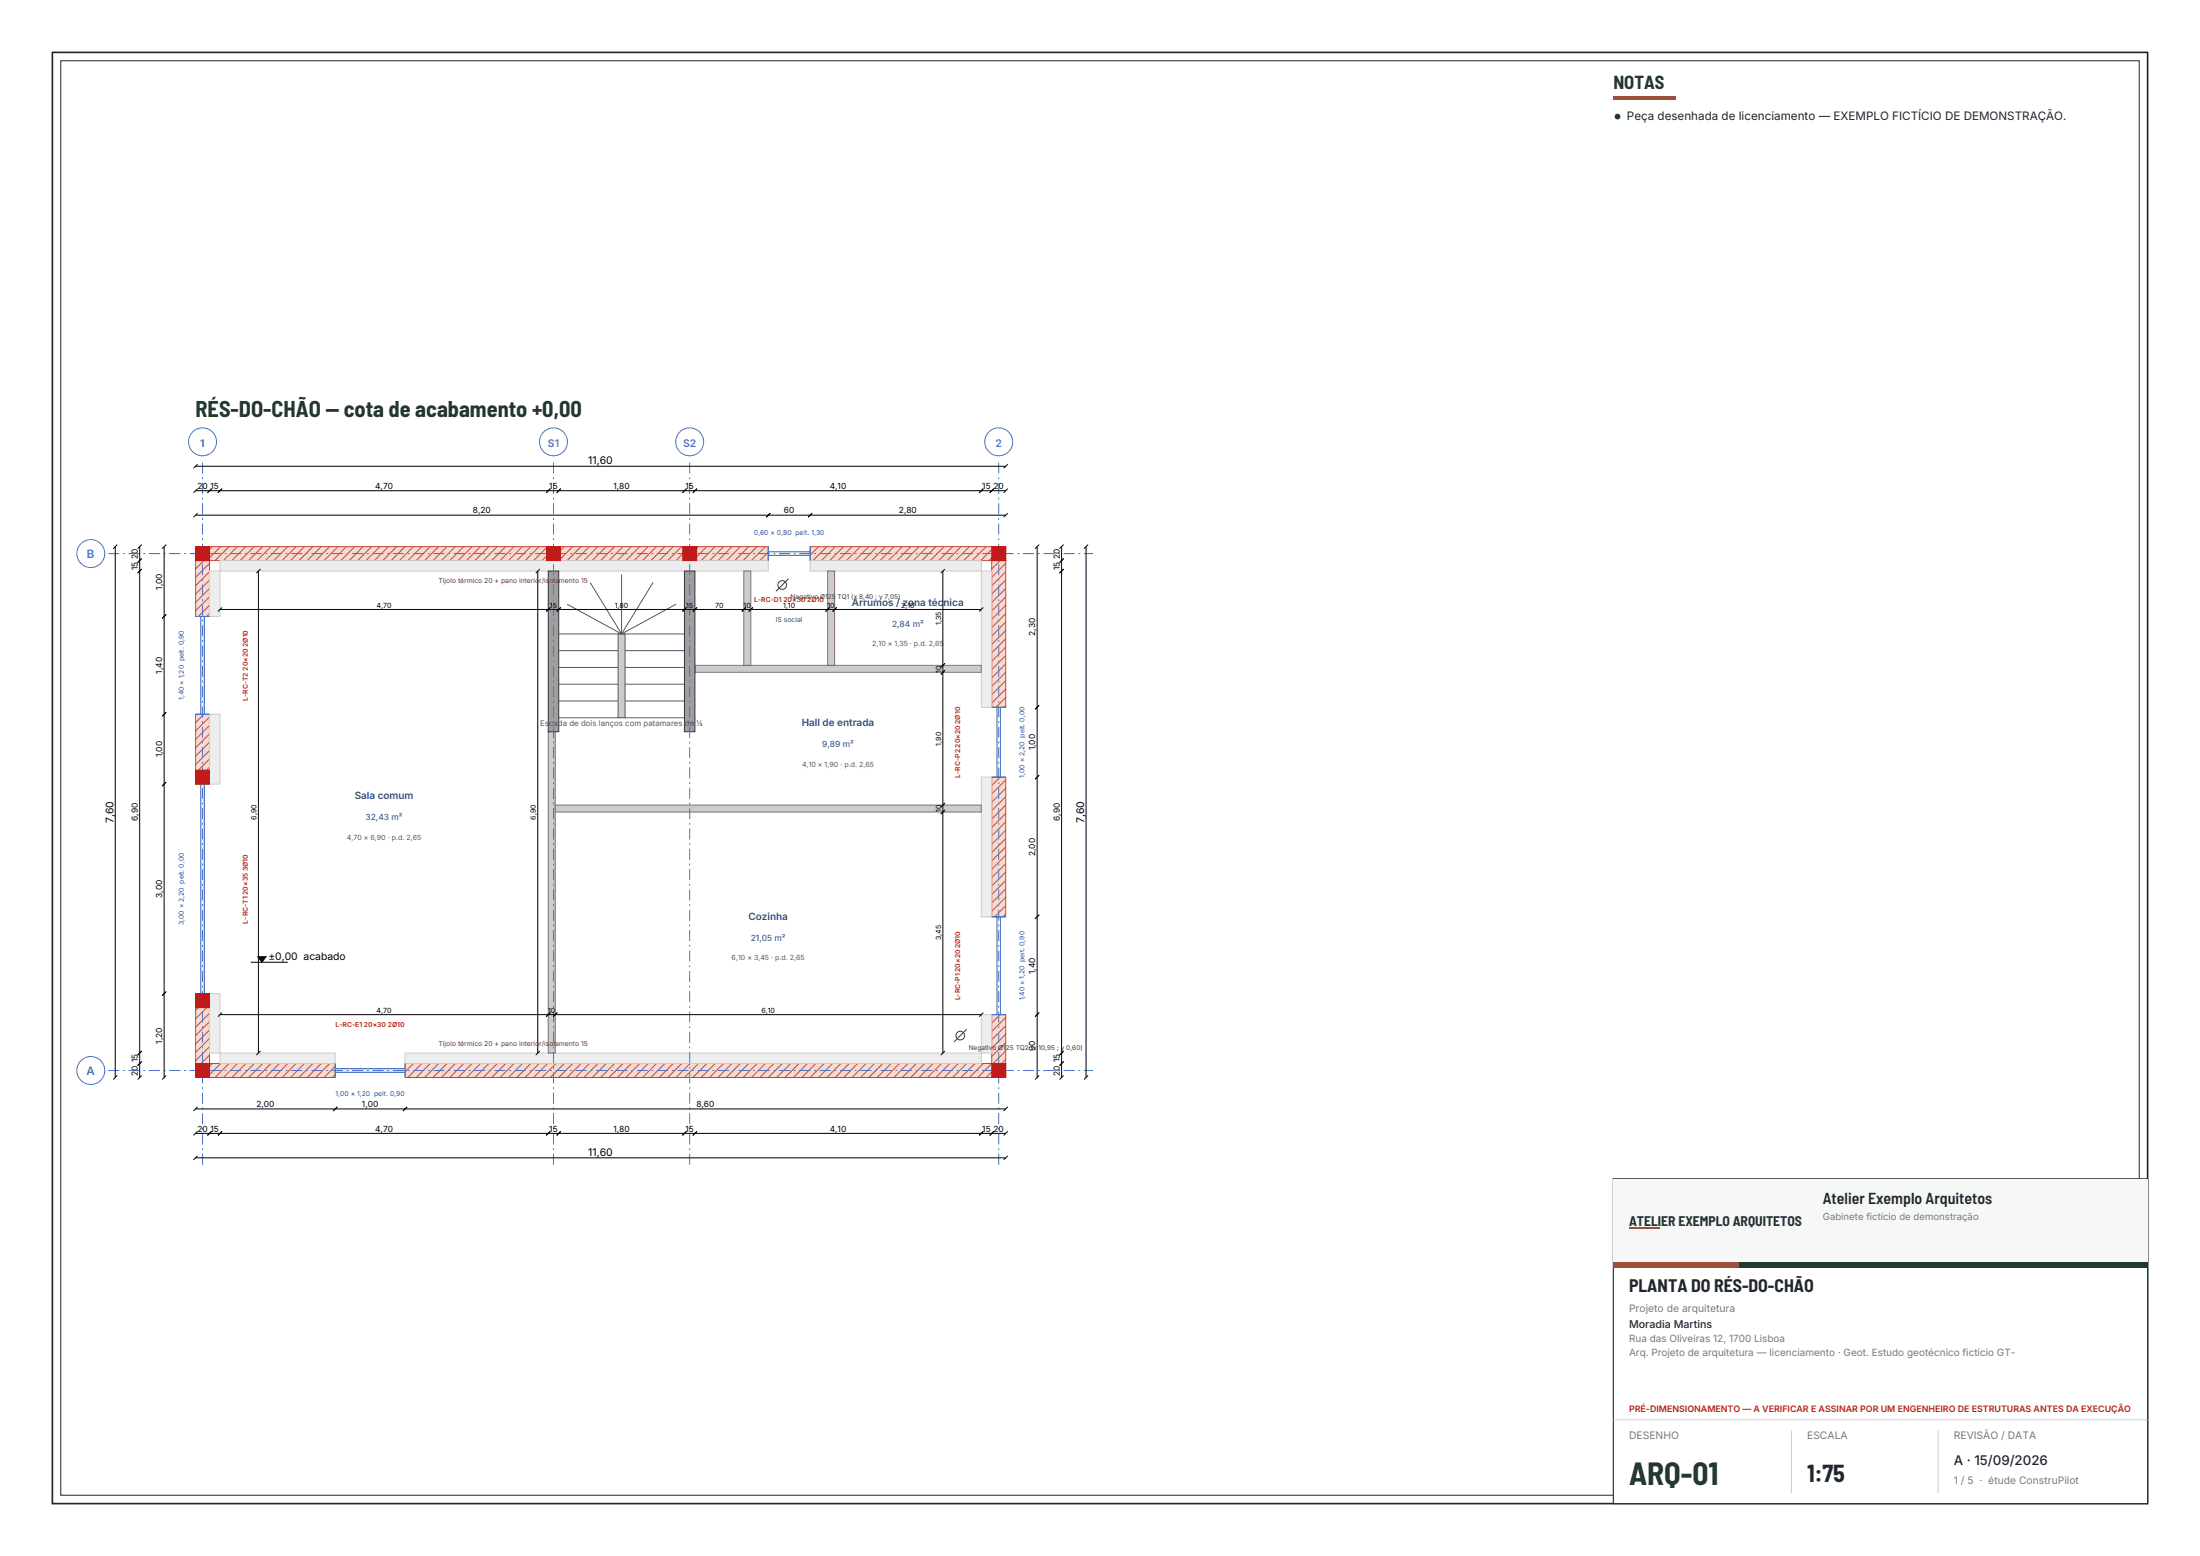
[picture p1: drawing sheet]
<svg xmlns="http://www.w3.org/2000/svg" width="420mm" height="297mm" viewBox="0 0 420 297" stroke-linecap="round" stroke-linejoin="round" font-family="sans-serif">
<path d="M37.3 203h26.7v2.7h-26.7z" fill-rule="evenodd" fill="#f7dbd1" stroke="#bf4d40" stroke-width=".19"/>
<g fill="none" stroke="#bf4d40" stroke-width=".19">
<path d="M37.3 203v.1M38.9 203l-1.6 1.6M40.5 203l-2.6 2.7M42.1 203l-2.6 2.7M43.7 203l-2.6 2.7M45.3 203l-2.6 2.7M46.9 203l-2.6 2.7M48.5 203l-2.6 2.7M50.1 203l-2.6 2.7M51.7 203l-2.6 2.7M53.3 203l-2.6 2.7M54.9 203l-2.6 2.7"/>
<path d="M56.5 203l-2.6 2.7M58.1 203l-2.6 2.7M59.7 203l-2.6 2.7M61.3 203l-2.6 2.7M62.9 203l-2.6 2.7M64.1 203.5l-2.2 2.2M64.1 205.1l-.6 .6"/>
</g>
<path d="M42 201h22v2h-22z" fill-rule="evenodd" fill="#ededed" stroke="#ccc" stroke-width=".19"/>
<path d="M77.3 203h114.7v2.7h-114.7z" fill-rule="evenodd" fill="#f7dbd1" stroke="#bf4d40" stroke-width=".19"/>
<g fill="none" stroke="#bf4d40" stroke-width=".19">
<path d="M77.3 203v.1M78.9 203l-1.6 1.7M80.5 203l-2.6 2.7M82.1 203l-2.6 2.7M83.7 203l-2.6 2.7M85.3 203l-2.6 2.7M86.9 203l-2.6 2.7M88.5 203l-2.6 2.7M90.1 203l-2.6 2.7M91.7 203l-2.6 2.7M93.3 203l-2.6 2.7M94.9 203l-2.6 2.7"/>
<path d="M96.5 203l-2.6 2.7M98.1 203l-2.6 2.7M99.7 203l-2.6 2.7M101.3 203l-2.6 2.7M102.9 203l-2.6 2.7M104.5 203l-2.6 2.7M106.1 203l-2.6 2.7M107.7 203l-2.6 2.7M109.3 203l-2.6 2.7M110.9 203l-2.6 2.7M112.5 203l-2.6 2.7M114.1 203l-2.6 2.7"/>
<path d="M115.7 203l-2.6 2.7M117.3 203l-2.6 2.7M118.9 203l-2.6 2.7M120.5 203l-2.6 2.7M122.1 203l-2.6 2.7M123.7 203l-2.6 2.7M125.3 203l-2.6 2.7M126.9 203l-2.6 2.7M128.5 203l-2.6 2.7M130.1 203l-2.6 2.7M131.7 203l-2.6 2.7M133.3 203l-2.6 2.7"/>
<path d="M134.9 203l-2.6 2.7M136.5 203l-2.6 2.7M138.1 203l-2.6 2.7M139.7 203l-2.6 2.7M141.3 203l-2.6 2.7M142.9 203l-2.6 2.7M144.5 203l-2.6 2.7M146.1 203l-2.6 2.7M147.7 203l-2.6 2.7M149.3 203l-2.6 2.7M150.9 203l-2.6 2.7M152.5 203l-2.6 2.7"/>
<path d="M154.1 203l-2.6 2.7M155.7 203l-2.6 2.7M157.3 203l-2.6 2.7M158.9 203l-2.6 2.7M160.5 203l-2.6 2.7M162.1 203l-2.6 2.7M163.7 203l-2.6 2.7M165.3 203l-2.6 2.7M166.9 203l-2.6 2.7M168.5 203l-2.6 2.7M170.1 203l-2.6 2.7M171.7 203l-2.6 2.7"/>
<path d="M173.3 203l-2.6 2.7M174.9 203l-2.6 2.7M176.5 203l-2.6 2.7M178.1 203l-2.6 2.7M179.7 203l-2.6 2.7M181.3 203l-2.6 2.7M182.9 203l-2.6 2.7M184.5 203l-2.6 2.7M186.1 203l-2.6 2.7M187.7 203l-2.6 2.7M189.3 203l-2.6 2.7M190.9 203l-2.6 2.7"/>
<path d="M192.1 203.5l-2.2 2.2M192.1 205.1l-.6 .6"/>
</g>
<path d="M77.3 201h110v2h-110z" fill-rule="evenodd" fill="#ededed" stroke="#ccc" stroke-width=".19"/>
<path d="M64 203v2.7M64 204.7h13.3M64 204h13.3M77.3 203v2.7" fill="none" stroke="#1a59cc" stroke-width=".19"/>
<path d="M37.3 104.3h109.4v2.7h-109.4z" fill-rule="evenodd" fill="#f7dbd1" stroke="#bf4d40" stroke-width=".19"/>
<g fill="none" stroke="#bf4d40" stroke-width=".19">
<path d="M37.3 104.3v.1M38.9 104.3l-1.6 1.7M40.5 104.3l-2.6 2.7M42.1 104.3l-2.6 2.7M43.7 104.3l-2.6 2.7M45.3 104.3l-2.6 2.7M46.9 104.3l-2.6 2.7M48.5 104.3l-2.6 2.7M50.1 104.3l-2.6 2.7M51.7 104.3l-2.6 2.7M53.3 104.3l-2.6 2.7M54.9 104.3l-2.6 2.7"/>
<path d="M56.5 104.3l-2.6 2.7M58.1 104.3l-2.6 2.7M59.7 104.3l-2.6 2.7M61.3 104.3l-2.6 2.7M62.9 104.3l-2.6 2.7M64.5 104.3l-2.6 2.7M66.1 104.3l-2.6 2.7M67.7 104.3l-2.6 2.7M69.3 104.3l-2.6 2.7M70.9 104.3l-2.6 2.7M72.5 104.3l-2.6 2.7M74.1 104.3l-2.6 2.7"/>
<path d="M75.7 104.3l-2.6 2.7M77.3 104.3l-2.6 2.7M78.9 104.3l-2.6 2.7M80.5 104.3l-2.6 2.7M82.1 104.3l-2.6 2.7M83.7 104.3l-2.6 2.7M85.3 104.3l-2.6 2.7M86.9 104.3l-2.6 2.7M88.5 104.3l-2.6 2.7M90.1 104.3l-2.6 2.7M91.7 104.3l-2.6 2.7M93.3 104.3l-2.6 2.7"/>
<path d="M94.9 104.3l-2.6 2.7M96.5 104.3l-2.6 2.7M98.1 104.3l-2.6 2.7M99.7 104.3l-2.6 2.7M101.3 104.3l-2.6 2.7M102.9 104.3l-2.6 2.7M104.5 104.3l-2.6 2.7M106.1 104.3l-2.6 2.7M107.7 104.3l-2.6 2.7M109.3 104.3l-2.6 2.7M110.9 104.3l-2.6 2.7M112.5 104.3l-2.6 2.7"/>
<path d="M114.1 104.3l-2.6 2.7M115.7 104.3l-2.6 2.7M117.3 104.3l-2.6 2.7M118.9 104.3l-2.6 2.7M120.5 104.3l-2.6 2.7M122.1 104.3l-2.6 2.7M123.7 104.3l-2.6 2.7M125.3 104.3l-2.6 2.7M126.9 104.3l-2.6 2.7M128.5 104.3l-2.6 2.7M130.1 104.3l-2.6 2.7M131.7 104.3l-2.6 2.7"/>
<path d="M133.3 104.3l-2.6 2.7M134.9 104.3l-2.6 2.7M136.5 104.3l-2.6 2.7M138.1 104.3l-2.6 2.7M139.7 104.3l-2.6 2.7M141.3 104.3l-2.6 2.7M142.9 104.3l-2.6 2.7M144.5 104.3l-2.6 2.7M146.1 104.3l-2.6 2.7M146.7 105.3l-1.6 1.7M146.7 106.9v.1"/>
</g>
<path d="M42 107h104.7v2h-104.7z" fill-rule="evenodd" fill="#ededed" stroke="#ccc" stroke-width=".19"/>
<path d="M154.7 104.3h37.3v2.7h-37.3z" fill-rule="evenodd" fill="#f7dbd1" stroke="#bf4d40" stroke-width=".19"/>
<g fill="none" stroke="#bf4d40" stroke-width=".19">
<path d="M154.7 104.3l-.1 .1M156.3 104.3l-1.7 1.7M157.9 104.3l-2.7 2.7M159.5 104.3l-2.7 2.7M161.1 104.3l-2.7 2.7M162.7 104.3l-2.7 2.7M164.3 104.3l-2.7 2.7M165.9 104.3l-2.7 2.7M167.5 104.3l-2.7 2.7M169.1 104.3l-2.7 2.7M170.7 104.3l-2.7 2.7M172.3 104.3l-2.7 2.7"/>
<path d="M173.9 104.3l-2.7 2.7M175.5 104.3l-2.7 2.7M177.1 104.3l-2.7 2.7M178.7 104.3l-2.7 2.7M180.3 104.3l-2.7 2.7M181.9 104.3l-2.7 2.7M183.5 104.3l-2.7 2.7M185.1 104.3l-2.7 2.7M186.7 104.3l-2.7 2.7M188.3 104.3l-2.7 2.7M189.9 104.3l-2.7 2.7M191.5 104.3l-2.7 2.7"/>
<path d="M192.1 105.3l-1.7 1.7M192.1 106.9l-.1 .1"/>
</g>
<path d="M154.7 107h32.6v2h-32.6z" fill-rule="evenodd" fill="#ededed" stroke="#ccc" stroke-width=".19"/>
<path d="M146.7 104.3v2.7M146.7 106h8M146.7 105.3h8M154.7 104.3v2.7" fill="none" stroke="#1a59cc" stroke-width=".19"/>
<path d="M37.3 189.7h2.7v13.3h-2.7z" fill-rule="evenodd" fill="#f7dbd1" stroke="#bf4d40" stroke-width=".19"/>
<path d="M37.3 189.7h.1M38.9 189.7l-1.6 1.6M40.1 190.1l-2.8 2.8M40.1 191.7l-2.8 2.8M40.1 193.3l-2.8 2.8M40.1 194.9l-2.8 2.8M40.1 196.5l-2.8 2.8M40.1 198.1l-2.8 2.8M40.1 199.7l-2.8 2.8M40.1 201.3l-1.7 1.7M40.1 202.9l-.1 .1" fill="none" stroke="#bf4d40" stroke-width=".19"/>
<path d="M40 189.7h2v11.3h-2z" fill-rule="evenodd" fill="#ededed" stroke="#ccc" stroke-width=".19"/>
<path d="M37.3 136.3h2.7v13.4h-2.7z" fill-rule="evenodd" fill="#f7dbd1" stroke="#bf4d40" stroke-width=".19"/>
<path d="M37.3 136.3v.1M38.9 136.3l-1.6 1.7M40.1 136.8l-2.8 2.8M40.1 138.4l-2.8 2.8M40.1 140l-2.8 2.8M40.1 141.6l-2.8 2.8M40.1 143.2l-2.8 2.8M40.1 144.8l-2.8 2.8M40.1 146.4l-2.8 2.8M40.1 148l-1.7 1.7M40.1 149.6l-.1 .1" fill="none" stroke="#bf4d40" stroke-width=".19"/>
<path d="M40 136.3h2v13.4h-2z" fill-rule="evenodd" fill="#ededed" stroke="#ccc" stroke-width=".19"/>
<path d="M37.3 107h2.7v10.7h-2.7z" fill-rule="evenodd" fill="#f7dbd1" stroke="#bf4d40" stroke-width=".19"/>
<path d="M37.3 107h.1M38.9 107l-1.6 1.6M40.1 107.5l-2.8 2.7M40.1 109.1l-2.8 2.7M40.1 110.7l-2.8 2.7M40.1 112.3l-2.8 2.7M40.1 113.9l-2.8 2.7M40.1 115.5l-2.2 2.2M40.1 117.1l-.6 .6" fill="none" stroke="#bf4d40" stroke-width=".19"/>
<path d="M40 109h2v8.7h-2z" fill-rule="evenodd" fill="#ededed" stroke="#ccc" stroke-width=".19"/>
<path d="M37.3 117.7h2.7M38.3 117.7v18.6M39 117.7v18.6M37.3 136.3h2.7M37.3 149.7h2.7M38.3 149.7v40M39 149.7v40M37.3 189.7h2.7" fill="none" stroke="#1a59cc" stroke-width=".19"/>
<path d="M189.3 193.7h2.7v9.3h-2.7z" fill-rule="evenodd" fill="#f7dbd1" stroke="#bf4d40" stroke-width=".19"/>
<path d="M189.3 193.7h.1M190.9 193.7l-1.6 1.6M192 194.2l-2.7 2.7M192 195.8l-2.7 2.7M192 197.4l-2.7 2.7M192 199l-2.7 2.7M192 200.6l-2.4 2.4M192 202.2l-.8 .8" fill="none" stroke="#bf4d40" stroke-width=".19"/>
<path d="M187.3 193.7h2v7.3h-2z" fill-rule="evenodd" fill="#ededed" stroke="#ccc" stroke-width=".19"/>
<path d="M189.3 148.3h2.7v26.7h-2.7z" fill-rule="evenodd" fill="#f7dbd1" stroke="#bf4d40" stroke-width=".19"/>
<g fill="none" stroke="#bf4d40" stroke-width=".19">
<path d="M189.3 148.3v.1M190.9 148.3l-1.6 1.7M192 148.8l-2.7 2.8M192 150.4l-2.7 2.8M192 152l-2.7 2.8M192 153.6l-2.7 2.8M192 155.2l-2.7 2.8M192 156.8l-2.7 2.8M192 158.4l-2.7 2.8M192 160l-2.7 2.8M192 161.6l-2.7 2.8M192 163.2l-2.7 2.8"/>
<path d="M192 164.8l-2.7 2.8M192 166.4l-2.7 2.8M192 168l-2.7 2.8M192 169.6l-2.7 2.8M192 171.2l-2.7 2.8M192 172.8l-2.1 2.2M192 174.4l-.5 .6"/>
</g>
<path d="M187.3 148.3h2v26.7h-2z" fill-rule="evenodd" fill="#ededed" stroke="#ccc" stroke-width=".19"/>
<path d="M189.3 107h2.7v28h-2.7z" fill-rule="evenodd" fill="#f7dbd1" stroke="#bf4d40" stroke-width=".19"/>
<g fill="none" stroke="#bf4d40" stroke-width=".19">
<path d="M189.3 107h.1M190.9 107l-1.6 1.6M192 107.5l-2.7 2.8M192 109.1l-2.7 2.8M192 110.7l-2.7 2.8M192 112.3l-2.7 2.8M192 113.9l-2.7 2.8M192 115.5l-2.7 2.8M192 117.1l-2.7 2.8M192 118.7l-2.7 2.8M192 120.3l-2.7 2.8M192 121.9l-2.7 2.8"/>
<path d="M192 123.5l-2.7 2.8M192 125.1l-2.7 2.8M192 126.7l-2.7 2.8M192 128.3l-2.7 2.8M192 129.9l-2.7 2.8M192 131.5l-2.7 2.8M192 133.1l-1.9 1.9M192 134.7l-.3 .3"/>
</g>
<path d="M187.3 109h2v26h-2z" fill-rule="evenodd" fill="#ededed" stroke="#ccc" stroke-width=".19"/>
<path d="M189.3 135h2.7M190.3 135v13.3M191 135v13.3M189.3 148.3h2.7M189.3 175h2.7M190.3 175v18.7M191 175v18.7M189.3 193.7h2.7" fill="none" stroke="#1a59cc" stroke-width=".19"/>
<g fill="#ccc" stroke="#737373" stroke-width=".19">
<path d="M104.7 139.7h1.3v61.3h-1.3z" fill-rule="evenodd"/>
<path d="M106 153.7h81.3v1.3h-81.3z" fill-rule="evenodd"/>
<path d="M132.7 127h54.6v1.3h-54.6z" fill-rule="evenodd"/>
<path d="M142 109h1.3v18h-1.3z" fill-rule="evenodd"/>
<path d="M158 109h1.3v18h-1.3z" fill-rule="evenodd"/>
</g>
<g fill="#9e9ea3" stroke="#333338" stroke-width=".19">
<path d="M104.7 109h2v30.7h-2z" fill-rule="evenodd"/>
<path d="M130.7 109h2v30.7h-2z" fill-rule="evenodd"/>
</g>
<path d="M118 121h1.3v16h-1.3z" fill-rule="evenodd" fill="#ccc" stroke="#595959" stroke-width=".19"/>
<g fill="none" stroke="#595959" stroke-width=".19">
<path d="M108.3 115.3l10.4 5.7M112.7 111.2l6 9.8M118.7 109.7v11.3M124.7 111.2l-6 9.8M129.1 115.3l-10.4 5.7M106.7 137h11.3M106.7 133.8h11.3M106.7 130.6h11.3M106.7 127.4h11.3M106.7 124.2h11.3M106.7 121h24M119.3 137h11.4"/>
<path d="M119.3 133.8h11.4M119.3 130.6h11.4M119.3 127.4h11.4M119.3 124.2h11.4"/>
</g>
<path d="M20.7 105.7h188M20.7 204.3h188M38.7 222.3v-134.6M105.7 222.3v-134.6M131.7 222.3v-134.6M190.7 222.3v-134.6" fill="none" stroke="#4d73cc" stroke-width=".19" stroke-dasharray="2.1 .7 .4 .7" stroke-linecap="butt"/>
<g fill="none" stroke="#4d73cc" stroke-width=".19">
<circle cx="38.7" cy="84.3" r="2.67"/>
<circle cx="105.7" cy="84.3" r="2.67"/>
<circle cx="131.7" cy="84.3" r="2.67"/>
<circle cx="190.7" cy="84.3" r="2.67"/>
<circle cx="17.3" cy="105.7" r="2.67"/>
<circle cx="17.3" cy="204.3" r="2.67"/>
</g>
<g fill="none" stroke="#000" stroke-width=".19">
<path d="M37.3 98.3h154.7M37.3 93.7h154.7M37.3 89h154.7M37.7 97.9l-.8 .8M37.7 93.3l-.8 .8M37.7 88.6l-.8 .8M40.4 93.3l-.8 .8M42.4 93.3l-.8 .8M105.1 93.3l-.8 .8M107.1 93.3l-.8 .8M131.1 93.3l-.8 .8M133.1 93.3l-.8 .8"/>
<path d="M147.1 97.9l-.8 .8M155.1 97.9l-.8 .8M187.7 93.3l-.8 .8M189.7 93.3l-.8 .8M192.4 97.9l-.8 .8M192.4 88.6l-.8 .8M192.4 93.3l-.8 .8M22 104.3v101.4M22.4 103.9l-.8 .8M26.7 104.3v101.4M27.1 108.6l-.8 .8M27.1 103.9l-.8 .8"/>
<path d="M27.1 106.6l-.8 .8M31.3 104.3v101.4M31.7 103.9l-.8 .8M31.7 117.3l-.8 .8M42 116.3h145.3M42.4 115.9l-.8 .8M49.3 109v92M49.7 108.6l-.8 .8M102.7 109v92M103.1 108.6l-.8 .8M105.1 115.9l-.8 .8M107.1 115.9l-.8 .8"/>
<path d="M131.1 115.9l-.8 .8M133.1 115.9l-.8 .8M142.4 115.9l-.8 .8M143.7 115.9l-.8 .8M158.4 115.9l-.8 .8M159.7 115.9l-.8 .8M180 109v92M180.4 108.6l-.8 .8M187.7 115.9l-.8 .8M198 104.3v101.4M198.4 103.9l-.8 .8M202.7 104.3v101.4"/>
<path d="M203.1 108.6l-.8 .8M203.1 106.6l-.8 .8M203.1 103.9l-.8 .8M207.3 104.3v101.4M207.7 103.9l-.8 .8M31.7 135.9l-.8 .8M180.4 126.6l-.8 .8M180.4 127.9l-.8 .8M198.4 134.6l-.8 .8M31.7 149.3l-.8 .8M180.4 154.6l-.8 .8M180.4 153.3l-.8 .8"/>
<path d="M198.4 147.9l-.8 .8M198.4 174.6l-.8 .8M31.7 189.3l-.8 .8M42 193.7h145.3M42.4 193.3l-.8 .8M47.9 183.7h7M105.1 193.3l-.8 .8M106.4 193.3l-.8 .8M187.7 193.3l-.8 .8M198.4 193.3l-.8 .8M22.4 205.3l-.8 .8M27.1 205.3l-.8 .8"/>
<path d="M27.1 202.6l-.8 .8M27.1 200.6l-.8 .8M31.7 205.3l-.8 .8M37.3 211.7h154.7M37.3 216.3h154.7M37.7 211.3l-.8 .8M37.7 215.9l-.8 .8M40.4 215.9l-.8 .8M42.4 215.9l-.8 .8M49.7 200.6l-.8 .8M64.4 211.3l-.8 .8M77.7 211.3l-.8 .8"/>
<path d="M103.1 200.6l-.8 .8M105.1 215.9l-.8 .8M107.1 215.9l-.8 .8M131.1 215.9l-.8 .8M133.1 215.9l-.8 .8M180.4 200.6l-.8 .8M187.7 215.9l-.8 .8M189.7 215.9l-.8 .8M192.4 211.3l-.8 .8M192.4 215.9l-.8 .8M198.4 205.3l-.8 .8M203.1 202.6l-.8 .8"/>
<path d="M203.1 205.3l-.8 .8M203.1 200.6l-.8 .8M207.7 205.3l-.8 .8M37.3 221h154.7M37.7 220.6l-.8 .8M192.4 220.6l-.8 .8"/>
</g>
<path d="M49.2 182.6h1.6l-.8 1.1z" fill="#000" stroke="#000" stroke-width=".19"/>
<g fill="#bf1a1a" stroke="#cc1a1a" stroke-width=".19">
<path d="M37.3 203h2.7v2.7h-2.7z" fill-rule="evenodd"/>
<path d="M189.3 203h2.7v2.7h-2.7z" fill-rule="evenodd"/>
<path d="M37.3 104.3h2.7v2.7h-2.7z" fill-rule="evenodd"/>
<path d="M189.3 104.3h2.7v2.7h-2.7z" fill-rule="evenodd"/>
<path d="M37.3 189.7h2.7v2.6h-2.7z" fill-rule="evenodd"/>
<path d="M37.3 147h2.7v2.7h-2.7z" fill-rule="evenodd"/>
<path d="M104.3 104.3h2.7v2.7h-2.7z" fill-rule="evenodd"/>
<path d="M130.3 104.3h2.7v2.7h-2.7z" fill-rule="evenodd"/>
</g>
<circle cx="149.3" cy="111.7" r=".83" fill="#fff" stroke="#59401a" stroke-width=".19"/>
<path d="M150.5 110.5l-2.4 2.4" fill="none" stroke="#59401a" stroke-width=".19"/>
<circle cx="183.3" cy="197.7" r=".83" fill="#fff" stroke="#59401a" stroke-width=".19"/>
<path d="M184.5 196.5l-2.4 2.4" fill="none" stroke="#59401a" stroke-width=".19"/>
<path d="M10 10h400v277h-400z" fill="none" stroke="#21262e" stroke-width=".32"/>
<path d="M11.6 11.6h396.8v273.8h-396.8z" fill="none" stroke="#21262e" stroke-width=".19"/>
<path d="M308 225h102v62h-102z" fill-rule="evenodd" fill="#fff" stroke="#21262e" stroke-width=".21"/>
<path d="M308 225h102v16h-102z" fill-rule="evenodd" fill="#f6f7f7"/>
<path d="M311 234.4h5.7" fill="none" stroke="#875133" stroke-width=".21"/>
<path d="M308 241h102v1.1h-102z" fill-rule="evenodd" fill="#203b2d"/>
<path d="M308 241h24v1.1h-24z" fill-rule="evenodd" fill="#875133"/>
<path d="M308 271h102M342 273v12M370 273v12" fill="none" stroke="#cccfd4" stroke-width=".19"/>
<path d="M308 18.3h12v.7h-12z" fill-rule="evenodd" fill="#875133"/>
<circle cx="308.8" cy="22.3" r=".55" fill="#203b2d"/>
<text font-size="6" fill="#203b2d" x="311" y="283.4">ARQ-01</text>
<text font-size="4.6" fill="#21262e" x="345" y="282.8">1:75</text>
<text font-size="4.3" fill="#203b2d" x="37.3" y="79.7">RÉS-DO-CHÃO — cota de acabamento +0,00</text>
<text font-size="3.5" fill="#203b2d" x="308" y="17">NOTAS</text>
<text font-size="3.4" fill="#21262e" x="311" y="246.6">PLANTA DO RÉS-DO-CHÃO</text>
<text font-size="3" fill="#21262e" x="348" y="229.8">Atelier Exemplo Arquitetos</text>
<text font-size="2.6" fill="#203b2d" x="311" y="233.9">ATELIER EXEMPLO ARQUITETOS</text>
<text font-size="2.5" fill="#21262e" x="373" y="279.6">A · 15/09/2026</text>
<text font-size="2.2" fill="#21262e" x="310.6" y="23">Peça desenhada de licenciamento — EXEMPLO FICTÍCIO DE DEMONSTRAÇÃO.</text>
<g font-size="2.2" fill="#4d73cc">
<text x="16.6" y="106.6">B</text>
<text x="16.5" y="205.3">A</text>
</g>
<g font-size="2" fill="#4d73cc">
<text x="38.2" y="85.3">1</text>
<text x="104.6" y="85.3">S1</text>
<text x="130.4" y="85.3">S2</text>
<text x="190" y="85.3">2</text>
</g>
<g font-size="2">
<text x="112.3" y="88.6">11,60</text>
<text x="21.6" y="157.1" transform="rotate(-90 21.6 157.1)">7,60</text>
<text x="207" y="157.1" transform="rotate(-90 207 157.1)">7,60</text>
<text x="51.2" y="183.2">±0,00 acabado</text>
<text x="112.3" y="220.6">11,60</text>
</g>
<g font-size="2" fill="#737880">
<text x="311" y="250.5">Projeto de arquitetura</text>
<text x="311" y="274.6">DESENHO</text>
<text x="345" y="274.6">ESCALA</text>
<text x="373" y="274.6">REVISÃO / DATA</text>
<text x="373" y="283.2">1 / 5 · étude ConstruPilot</text>
</g>
<text font-size="2" fill="#21262e" x="311" y="253.5">Moradia Martins</text>
<g font-size="1.9" fill="#26408c">
<text x="162.6" y="115.6">Arrumos / zona técnica</text>
<text x="153.1" y="138.6">Hall de entrada</text>
<text x="67.7" y="152.6">Sala comum</text>
<text x="142.9" y="175.6">Cozinha</text>
</g>
<g font-size="1.9" fill="#737880">
<text x="311" y="256.2">Rua das Oliveiras 12, 1700 Lisboa</text>
<text x="311" y="258.9">Arq. Projeto de arquitetura — licenciamento · Geot. Estudo geotécnico fictício GT-</text>
</g>
<text font-size="1.8" fill="#737880" x="348" y="232.9">Gabinete fictício de demonstração</text>
<text font-size="1.7" fill="#b31f1a" x="311" y="269.6">PRÉ-DIMENSIONAMENTO — A VERIFICAR E ASSINAR POR UM ENGENHEIRO DE ESTRUTURAS ANTES DA EXECUÇÃO</text>
<g font-size="1.6">
<text x="37.7" y="93.3">20</text>
<text x="40.2" y="93.3">15</text>
<text x="71.6" y="93.3">4,70</text>
<text x="104.9" y="93.3">15</text>
<text x="117.1" y="93.3">1,80</text>
<text x="130.9" y="93.3">15</text>
<text x="158.4" y="93.3">4,10</text>
<text x="187.5" y="93.3">15</text>
<text x="189.7" y="93.3">20</text>
<text x="90.3" y="98">8,20</text>
<text x="149.7" y="98">60</text>
<text x="171.6" y="98">2,80</text>
<text x="26.3" y="106.7" transform="rotate(-90 26.3 106.7)">20</text>
<text x="202.3" y="106.7" transform="rotate(-90 202.3 106.7)">20</text>
<text x="26.3" y="108.8" transform="rotate(-90 26.3 108.8)">15</text>
<text x="31" y="112.6" transform="rotate(-90 31 112.6)">1,00</text>
<text x="202.3" y="108.8" transform="rotate(-90 202.3 108.8)">15</text>
<text x="197.6" y="121.4" transform="rotate(-90 197.6 121.4)">2,30</text>
<text x="31" y="128.6" transform="rotate(-90 31 128.6)">1,40</text>
<text x="197.6" y="143.2" transform="rotate(-90 197.6 143.2)">1,00</text>
<text x="31" y="144.6" transform="rotate(-90 31 144.6)">1,00</text>
<text x="26.3" y="156.7" transform="rotate(-90 26.3 156.7)">6,90</text>
<text x="202.3" y="156.7" transform="rotate(-90 202.3 156.7)">6,90</text>
<text x="197.6" y="163.4" transform="rotate(-90 197.6 163.4)">2,00</text>
<text x="31" y="171.4" transform="rotate(-90 31 171.4)">3,00</text>
<text x="197.6" y="185.9" transform="rotate(-90 197.6 185.9)">1,40</text>
<text x="26.3" y="202.8" transform="rotate(-90 26.3 202.8)">15</text>
<text x="31" y="199.2" transform="rotate(-90 31 199.2)">1,20</text>
<text x="197.6" y="200.7" transform="rotate(-90 197.6 200.7)">90</text>
<text x="202.3" y="202.8" transform="rotate(-90 202.3 202.8)">15</text>
<text x="26.3" y="205.3" transform="rotate(-90 26.3 205.3)">20</text>
<text x="202.3" y="205.3" transform="rotate(-90 202.3 205.3)">20</text>
<text x="37.7" y="216">20</text>
<text x="40.2" y="216">15</text>
<text x="48.9" y="211.3">2,00</text>
<text x="69.1" y="211.3">1,00</text>
<text x="71.6" y="216">4,70</text>
<text x="104.9" y="216">15</text>
<text x="117.1" y="216">1,80</text>
<text x="130.9" y="216">15</text>
<text x="132.9" y="211.3">8,60</text>
<text x="158.4" y="216">4,10</text>
<text x="187.5" y="216">15</text>
<text x="189.7" y="216">20</text>
</g>
<g font-size="1.6" fill="#26408c">
<text x="170.3" y="119.6">2,84 m²</text>
<text x="157" y="142.6">9,89 m²</text>
<text x="69.8" y="156.6">32,43 m²</text>
<text x="143.3" y="179.6">21,05 m²</text>
</g>
<text font-size="1.5" fill="#595959" x="103.1" y="138.6">Escada de dois lanços com patamares de ¼</text>
<g font-size="1.4">
<text x="71.9" y="116">4,70</text>
<text x="105" y="116">15</text>
<text x="117.4" y="116">1,80</text>
<text x="131" y="116">15</text>
<text x="136.5" y="116">70</text>
<text x="142" y="116">10</text>
<text x="149.5" y="116">1,10</text>
<text x="158" y="116">10</text>
<text x="172" y="116">2,10</text>
<text x="179.6" y="119.3" transform="rotate(-90 179.6 119.3)">1,35</text>
<text x="179.6" y="128.4" transform="rotate(-90 179.6 128.4)">10</text>
<text x="179.6" y="142.3" transform="rotate(-90 179.6 142.3)">1,90</text>
<text x="179.6" y="155" transform="rotate(-90 179.6 155)">10</text>
<text x="49" y="156.5" transform="rotate(-90 49 156.5)">6,90</text>
<text x="102.3" y="156.5" transform="rotate(-90 102.3 156.5)">6,90</text>
<text x="179.6" y="179.4" transform="rotate(-90 179.6 179.4)">3,45</text>
<text x="71.9" y="193.3">4,70</text>
<text x="104.6" y="193.3">10</text>
<text x="145.4" y="193.3">6,10</text>
</g>
<g font-size="1.4" fill="#595959">
<text x="166.5" y="123.3">2,10 × 1,35 · p.d. 2,65</text>
<text x="153.1" y="146.3">4,10 × 1,90 · p.d. 2,65</text>
<text x="66.2" y="160.3">4,70 × 6,90 · p.d. 2,65</text>
<text x="139.7" y="183.3">6,10 × 3,45 · p.d. 2,65</text>
</g>
<g font-size="1.3" fill="#1a59cc">
<text x="143.9" y="102.1">0,60 × 0,80 peit. 1,30</text>
<text x="35.1" y="133.6" transform="rotate(-90 35.1 133.6)">1,40 × 1,20 peit. 0,90</text>
<text x="195.6" y="148.4" transform="rotate(-90 195.6 148.4)">1,00 × 2,20 peit. 0,00</text>
<text x="35.1" y="176.6" transform="rotate(-90 35.1 176.6)">3,00 × 2,20 peit. 0,00</text>
<text x="195.6" y="191" transform="rotate(-90 195.6 191)">1,40 × 1,20 peit. 0,90</text>
<text x="64" y="209.3">1,00 × 1,20 peit. 0,90</text>
</g>
<g font-size="1.3" fill="#733326">
<text x="83.7" y="111.3">Tijolo térmico 20 + pano interior/isolamento 15</text>
<text x="83.7" y="199.7">Tijolo térmico 20 + pano interior/isolamento 15</text>
</g>
<g font-size="1.3" fill="#cc1a1a">
<text x="144" y="115">L-RC-D1 20×30 2Ø10</text>
<text x="47.3" y="133.8" transform="rotate(-90 47.3 133.8)">L-RC-T2 20×20 2Ø10</text>
<text x="183.3" y="148.4" transform="rotate(-90 183.3 148.4)">L-RC-P2 20×20 2Ø10</text>
<text x="47.3" y="176.3" transform="rotate(-90 47.3 176.3)">L-RC-T1 20×35 3Ø10</text>
<text x="183.3" y="190.9" transform="rotate(-90 183.3 190.9)">L-RC-P1 20×20 2Ø10</text>
<text x="64.1" y="195.9">L-RC-E1 20×30 2Ø10</text>
</g>
<text font-size="1.3" fill="#26408c" x="148.1" y="118.7">IS social</text>
<g font-size="1.3" fill="#59401a">
<text x="150.9" y="114.3">Negativo Ø125 TQ1 (x 8,40 ; y 7,05)</text>
<text x="184.9" y="200.3">Negativo Ø125 TQ2 (x 10,95 ; y 0,60)</text>
</g>
</svg>
